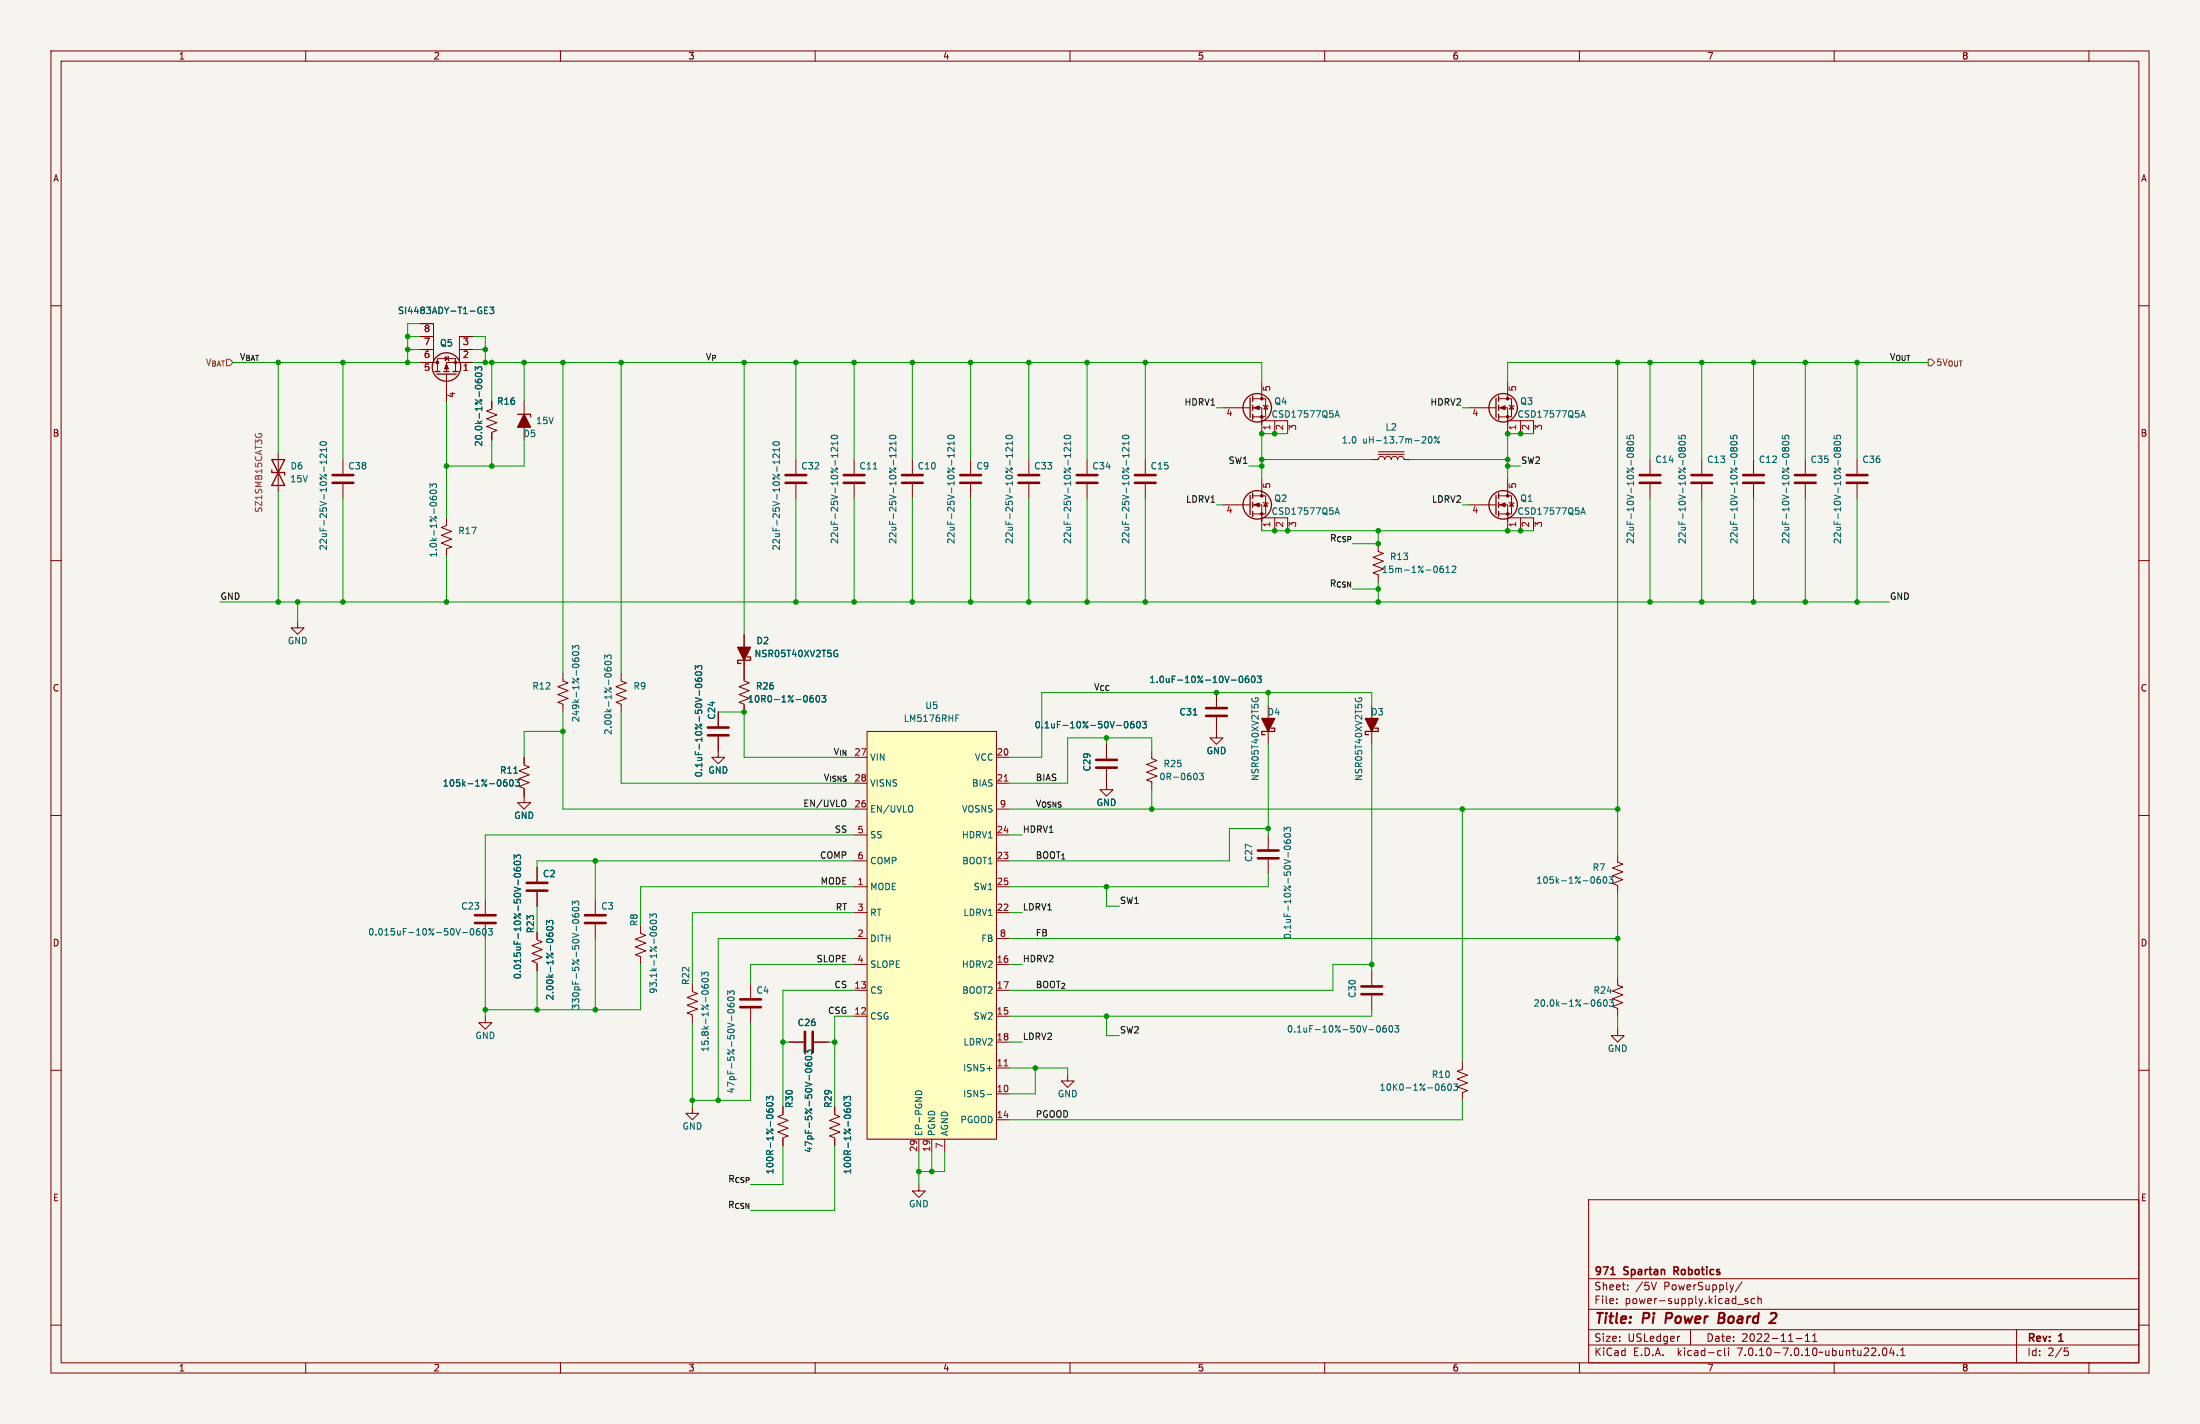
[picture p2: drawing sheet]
<svg xmlns="http://www.w3.org/2000/svg" width="432mm" height="279mm" viewBox="0 0 432 279" stroke-linecap="round" stroke-linejoin="round" font-family="sans-serif">
<path d="M0 0h431.8v279.4h-431.8z" fill="#f5f4ef" stroke="#f5f4ef" stroke-width=".2"/>
<g fill="none" stroke="#840000" stroke-width=".2">
<path d="M10 10h411.8v259.4h-411.8zM12 12h407.8v255.4h-407.8zM60 10v2M110 10v2M160 10v2M210 10v2M260 10v2M310 10v2M360 10v2M410 10v2M10 60h2M419.8 60h2"/>
<path d="M82.5 71.1h3.4M82.5 63.5h2.6v7.6M82.5 68.6h2.6M82.5 66h2.6M85.9 72.9v-2.5h3.5v2.5M87.4 70l.6 .4-.6 .3zM87.6 73.4v5.3M87.9 69.9l.2 1M90.2 71.1h-2.6v1.8M90.2 71.1h2.5M90.2 68.6h2.5M92.7 66h-2.5v5.1"/>
<path d="M96.5 78.7v1.6l-1 .3 2 .8-2 .8 2 .7-2 .8 2 .8-1 .3v1.6M102.9 78.7v7.7M245.9 78.2h2.5v3.6h-2.5M247.6 74.9v3.3M247.9 79.5l1 .3M248.4 79.6l.4 .7h-.8zM294.1 78.2h2.6v3.6h-2.6M295.9 74.9v3.3M296.2 79.5l1 .3M296.7 79.6l.4 .7h-.8zM54.6 88.9v7.6M67.3 90.2v2.8"/>
<path d="M67.3 95v2.8M156.2 90.2v2.8M156.2 95v2.8M167.6 90.2v2.8M167.6 95v2.8M179.1 90.2v2.8M179.1 95v2.8M190.5 90.2v2.8M190.5 95v2.8M201.9 90.2v2.8M201.9 95v2.8M213.4 90.2v2.8"/>
<path d="M213.4 95v2.8M224.8 90.2v2.8M224.8 95v2.8M240 99.1h5.4M240 80h5.4M245.9 99.1h1.7v5M245.9 97.3h2.5v3.5h-2.5M245.9 80h1.7v5.1M247.6 94v3.3M247.6 83.3v-.7h5.1v2.5M247.9 98.6l1 .2M248.4 98.7l.4 .6h-.8z"/>
<path d="M250.2 82.6v2.5M269.2 90.2h1.3a.64 .64 0 0 1 .6-.7 .64 .64 0 0 1 .7 .7 .64 .64 0 0 1 .6-.7 .64 .64 0 0 1 .6 .7 .64 .64 0 0 1 .7-.7 .64 .64 0 0 1 .6 .7 .64 .64 0 0 1 .7-.7 .64 .64 0 0 1 .6 .7h1.3M270.5 89.2h5.1M270.5 88.6h5.1M288.3 99.1h5.3M288.3 80h5.3M294.1 99.1h1.8v5M294.1 97.3h2.6v3.5h-2.6M294.1 80h1.8v5.1M295.9 94v3.3M295.9 83.3v-.7h5.1v2.5M296.2 98.6l1 .2"/>
<path d="M296.7 98.7l.4 .6h-.8zM298.4 82.6v2.5M323.8 90.2v2.8M323.8 95v2.8M334 90.2v2.8M334 95v2.8M344.2 90.2v2.8M344.2 95v2.8M354.3 90.2v2.8M354.3 95v2.8M364.5 90.2v2.8M364.5 95v2.8"/>
<path d="M10 110h2M87.6 101.6v1.5l-1 .4 2 .8-2 .7 2 .8-2 .8 2 .7-1 .4v1.5M247.6 102.4v-.8h5.1v2.5M250.2 101.6v2.5M270.5 106.7v1.5l1 .4-2 .7 2 .8-2 .8 2 .7-2 .8 1 .4v1.5M295.9 102.4v-.8h5.1v2.5M298.4 101.6v2.5M419.8 110h2M58.4 121.9v1.3h1.3l-1.3 1.3-1.3-1.3h1.3M110.5 132.1v1.5l1 .4-2 .7 2 .8-2 .8 2 .7-2 .8 1 .4v1.5M121.9 132.1v1.5l1 .4-2 .7 2 .8-2 .8 2 .7-2 .8 1 .4v1.5M141 139.7v2.8"/>
<path d="M146 124.5v9.1l1.1 .4-2.1 .7 2.1 .8-2.1 .8 2.1 .7-2.1 .8 1 .4v1.5M238.8 135.9v2.8M248.9 138.4v7.7M269.2 138.4v7.7M10 160h2M102.9 148.6v1.5l1 .4-2 .8 2 .7-2 .8 2 .7-2 .8 1 .4v2.8h1.2l-1.2 1.3-1.3-1.3h1.3M141 144.5v4.1h1.2l-1.2 1.3-1.3-1.3h1.3M167.6 148.6h2.6M167.6 153.7h2.6M167.6 158.8h2.6M170.2 143.5h25.4v80h-25.4zM195.6 148.6h2.5"/>
<path d="M195.6 153.7h2.5M195.6 158.8h2.5M217.2 150.9v4h1.2l-1.2 1.3-1.3-1.3h1.3M217.2 146.1v2.7M226.1 147.3v1.5l1 .4-2.1 .8 2.1 .7-2.1 .8 2.1 .8-2.1 .7 1.1 .4v1.5M238.8 140.7v4.1h1.2l-1.2 1.3-1.3-1.3h1.3M419.8 160h2M95.2 176.5v2.8M105.4 170.2v2.8M105.4 175v2.8M116.8 176.5v2.8M167.6 179.1h2.6"/>
<path d="M167.6 168.9h2.6M167.6 163.8h2.6M167.6 174h2.6M195.6 179.1h2.5M195.6 168.9h2.5M195.6 163.8h2.5M195.6 174h2.5M248.9 163.8v2.8M248.9 168.7v2.8M317.5 167.6v1.6l1 .3-2 .8 2 .8-2 .7 2 .8-2 .8 1 .3v1.6M95.2 199.4v1.3h1.3l-1.3 1.2-1.2-1.2h1.2M95.2 181.4v2.8"/>
<path d="M105.4 182.9v1.5l1 .4-2 .7 2 .8-2 .8 2 .7-2 .8 1 .4v1.5M116.8 181.4v2.8M125.7 181.6v1.5l1 .4-2 .8 2 .7-2 .8 2 .8-2 .7 1 .4v1.5M135.9 193v1.6l1 .3-2 .8 2 .8-2 .7 2 .8-2 .8 1 .3v1.6M147.3 193v2.8M147.3 197.9v2.8M167.6 199.4h2.6M167.6 194.3h2.6M167.6 189.2h2.6M167.6 184.2h2.6M195.6 199.4h2.5M195.6 194.3h2.5"/>
<path d="M195.6 189.2h2.5M195.6 184.2h2.5M269.2 190.5v2.8M269.2 195.3v2.8M317.5 191.8v1.5l1 .4-2 .7 2 .8-2 .8 2 .7-2 .8 1 .4v1.5M10 210h2M135.9 217.2v1.2h1.3l-1.3 1.3-1.3-1.3h1.3M153.7 217.2v1.5l-1 .4 2 .7-2 .8 2 .8-2 .7 2 .8-1 .4v1.5M154.9 204.5h2.8M159.8 204.5h2.8M163.8 217.2v1.5l1 .4-2 .7 2 .8-2 .8 2 .7-2 .8 1 .4v1.5M195.6 204.5h2.5"/>
<path d="M195.6 214.6h2.5M195.6 209.6h2.5M195.6 219.7h2.5M209.5 210.8v1.3h1.3l-1.3 1.3-1.2-1.3h1.2M287 208.3v1.5l-1 .4 2 .7-2 .8 2 .8-2 .7 2 .8-1 .4v1.5M317.5 201.9v1.3h1.3l-1.3 1.3-1.3-1.3h1.3M419.8 210h2M180.3 232.4v1.3h1.3l-1.3 1.3-1.2-1.3h1.2M180.3 223.5v2.6M182.9 223.5v2.6M185.4 223.5v2.6M311.8 235.4h108v32h-108z"/>
<path d="M10 260h2M311.8 256.9h108M311.8 250.9h108M317.3 255.6v.2M317.3 254.9v.1M319.5 252.9v.2M319.5 252.2v.1M325.1 251.6l-.5 1.5M341 255.9h1.2M341.9 251.5l-1.3 1.9M343 254.9l-.3-.1-.2 .2v.2l.5 .2v.3h-.5M344.4 254.9l-.4-.1-.3 .3 .1 .6h.6"/>
<path d="M345 254.9l.3-.1 .3 .1 .1 .9M345 254.3v1.5M419.8 260h2M60 267.4v2M110 267.4v2M160 267.4v2M210 267.4v2M260 267.4v2M310 267.4v2M311.8 263.9h108M311.8 260.9h108M329.5 262.2h.2"/>
<path d="M331.8 260.9v3M337.4 265l.4 .1M337.8 265.9l-.4 .1M338.5 264.5v1.3l.2 .2M339.3 264.5v.1M339.3 265v1M352.5 262.6h1.2M354.3 263.2h.9M354.3 262.1l.5-.4v1.5M355.8 263.2h.8M355.8 262.1l.4-.4v1.5M360 267.4v2"/>
<path d="M368.8 265.8v.2M369.6 264.6l.2-.1a.8 .8 0 0 1 .5 .7 .8 .8 0 0 1-.5 .8l-.2-.2-.1-.4zM371.3 264.4l-.4 1.1h.9M371.6 265v1M372.4 265.8v.2M373 266h.9M373 264.9l.5-.4v1.5M395.8 260.9v6.5M405.2 264.5h.7M405.3 265.1h.4l.3 .2-.2 .6-.5 .1M410 267.4v2"/>
</g>
<path d="M327.1 257.6l-.2 2M337.4 258.6h.6M338 258.6l.3 .1M338.2 257.6h-.7l-.3 2 1-.1M338.2 258.5l-.2 .1M347.9 257.6l.6 .1 .2 .5-.2 .3-1.3 1.1h1.3" fill="none" stroke="#840000" stroke-width=".4"/>
<path d="M316.1 250.1h.9M328.6 249.4h.5M329.1 248.6h-.5v1.5" fill="none" stroke="#840000" stroke-width=".3"/>
<g fill="none" stroke="#840000" stroke-width=".51">
<path d="M65.3 94.7h4M65.3 93.2h4M154.2 94.7h4M154.2 93.2h4M165.6 94.7h4.1M165.6 93.2h4.1M177 94.7h4.1M177 93.2h4.1M188.5 94.7h4M188.5 93.2h4M199.9 94.7h4.1M199.9 93.2h4.1"/>
<path d="M211.3 94.7h4.1M211.3 93.2h4.1M222.8 94.7h4M222.8 93.2h4M321.8 94.7h4.1M321.8 93.2h4.1M332 94.7h4M332 93.2h4M342.1 94.7h4.1M342.1 93.2h4.1M352.3 94.7h4.1M352.3 93.2h4.1"/>
<path d="M362.5 94.7h4M362.5 93.2h4M236.7 138.9h4.1M138.9 144.3h4.1M138.9 142.7h4.1M215.1 150.6h4.1M215.1 149.1h4.1M236.7 140.5h4.1M93.2 179.6h4.1M103.4 174.8h4M103.4 173.2h4M114.8 179.6h4.1"/>
<path d="M246.9 168.4h4.1M246.9 166.9h4.1M93.2 181.1h4.1M114.8 181.1h4.1M145.3 197.6h4.1M145.3 196.1h4.1M267.2 195.1h4.1M267.2 193.5h4.1M158 202.4v4.1M159.5 202.4v4.1"/>
</g>
<g fill="none" stroke="#006464" stroke-width=".2">
<path d="M93.3 74.5l.1 .4 .2 .1 .7 .1 .3-.2-.2-.5h-.4l-.2 .1v.4l.2 .2M93.3 72.7v-.7l.5 .4 .1-.4h.5l.2 .2-.2 .5M93.4 73.3a.68 .68 0 0 1 1.2 .3 .72 .72 0 0 1-1.3-.1zM95.1 60.9h.4M95.7 60.3h-.6v1.2h.6M96.1 60.3h.8l-.4 .5 .4 .1v.5l-.2 .1-.6-.1M62.9 86.8a.75 .75 0 0 1 1.2 .3 .72 .72 0 0 1-1.3-.1zM64.1 87.9v.7M64.1 89.1v.8l-.9-.8-.4 .2 .1 .5M64.1 90.3v.7M64.1 90.6h-1.3l.4 .4M64.1 88.2h-1.3l.4 .4"/>
<path d="M84.4 95.7v-.8l.5 .5 .1-.4h.5l.2 .2-.2 .5M84.4 97.5l.1 .3 .2 .2M84.5 96.3a.75 .75 0 0 1 1.2 .3 .72 .72 0 0 1-1.3-.2zM84.9 98v-.4l.2-.2 .5 .1v.5M151.8 86.8a.75 .75 0 0 1 1.2 .3 .72 .72 0 0 1-1.3-.1zM153 90.6h-1.3l.4 .4M153 89.1v.8l-.9-.8-.4 .2 .1 .5M153 88.2h-1.3l.4 .4M153 87.9v.7M153 90.3v.7M163.2 85.6a.75 .75 0 0 1 1.2 .2 .72 .72 0 0 1-1.3-.1zM164.4 87.8v.8l-.9-.8-.4 .2 .2 .5"/>
<path d="M164.4 86.6v.7M164.4 89v.7M164.4 89.4h-1.3l.4 .3M164.4 87h-1.3l.4 .3M171.4 92h.7M174.6 85.6a.75 .75 0 0 1 1.2 .2 .72 .72 0 0 1-1.2-.1zM175.8 87.8v.8l-.9-.8-.3 .2 .1 .5M175.8 89.4h-1.2l.3 .3M175.8 87h-1.2l.3 .3M175.8 86.6v.7M175.8 89v.7M186.1 85.6a.75 .75 0 0 1 1.2 .2 .72 .72 0 0 1-1.3-.1z"/>
<path d="M187.3 87.8v.8l-.9-.8-.4 .2 .1 .5M187.3 89.4h-1.3l.4 .3M187.3 87h-1.3l.4 .3M187.3 86.6v.7M187.3 89v.7M197.5 85.6a.75 .75 0 0 1 1.2 .2 .72 .72 0 0 1-1.3-.1zM198.7 87.8v.8l-.9-.8-.4 .2 .2 .5M198.7 86.6v.7M198.7 89v.7M198.7 89.4h-1.3l.4 .3M198.7 87h-1.3l.4 .3M208.9 85.6a.75 .75 0 0 1 1.2 .2 .72 .72 0 0 1-1.2-.1z"/>
<path d="M210.1 87.8v.8l-.9-.8-.3 .2 .1 .5M210.1 89.4h-1.2l.3 .3M210.1 87h-1.2l.3 .3M210.1 86.6v.7M210.1 89v.7M220.4 85.6a.75 .75 0 0 1 1.2 .2 .72 .72 0 0 1-1.3-.1zM221.6 87.8v.8l-.9-.8-.4 .2 .1 .5M221.6 89.4h-1.3l.4 .3M221.6 87h-1.3l.4 .3M221.6 86.6v.7M221.6 89v.7M262 81.9l.5-1.3 .4 1.3"/>
<path d="M262.2 81.5h.6M280.5 85.7h.1a.68 .68 0 0 1 .5 .6 .68 .68 0 0 1-.5 .6 .85 .85 0 0 1-.1-1.2zM282.5 85.7l-1 1.2M310.3 81.9l.4-1.3 .4 1.3M310.4 81.5h.6M319.3 85.4v.7h.7l-.2-.2 .1-.4 .2-.1h.4l.1 .2-.1 .5M319.4 89.2a.75 .75 0 0 1 1.2 .2 .72 .72 0 0 1-1.3-.1zM319.4 86.8a.75 .75 0 0 1 1.2 .2 .72 .72 0 0 1-1.3-.1zM319.9 88l-.2-.2-.4 .2v.3l.3 .2 .3-.2M319.9 88l.2-.2 .4 .1 .1 .1v.3l-.2 .2h-.4l-.1-.2M319.9 88v.3M329.5 85.4v.7h.6l-.1-.2 .1-.4 .1-.1h.5l.1 .2-.1 .5"/>
<path d="M329.6 89.2a.75 .75 0 0 1 1.2 .2 .72 .72 0 0 1-1.3-.1zM329.6 86.8a.75 .75 0 0 1 1.2 .2 .72 .72 0 0 1-1.3-.1zM330.1 88l-.3-.2-.3 .2v.3l.3 .2 .3-.2M330.1 88l.2-.2 .4 .1 .1 .1v.3l-.3 .2h-.3l-.1-.2M330.1 88v.3M339.7 85.4v.7h.6l-.1-.2v-.4l.2-.1h.4l.1 .2-.1 .5M339.7 86.8a.75 .75 0 0 1 1.2 .2 .72 .72 0 0 1-1.2-.1zM339.7 89.2a.75 .75 0 0 1 1.2 .2 .72 .72 0 0 1-1.2-.1zM340.2 88l-.2-.2-.3 .2v.3l.2 .2 .3-.2M340.2 88l.3-.2 .3 .1 .1 .1v.3l-.2 .2h-.4l-.1-.2M340.2 88v.3M349.8 85.4v.7h.6l-.1-.2 .1-.4 .2-.1h.4l.1 .2-.1 .5"/>
<path d="M349.9 89.2a.75 .75 0 0 1 1.2 .2 .72 .72 0 0 1-1.3-.1zM349.9 86.8a.75 .75 0 0 1 1.2 .2 .72 .72 0 0 1-1.3-.1zM350.4 88l-.3-.2-.3 .2v.3l.3 .2 .3-.2M350.4 88l.2-.2 .4 .1 .1 .1v.3l-.2 .2h-.4l-.1-.2M350.4 88v.3M360 85.4v.7h.6l-.1-.2v-.4l.2-.1h.4l.2 .2-.2 .5M360.1 89.2a.75 .75 0 0 1 1.2 .2 .72 .72 0 0 1-1.3-.1zM360.1 86.8a.75 .75 0 0 1 1.2 .2 .72 .72 0 0 1-1.3-.1zM360.5 88l-.2-.2-.3 .2v.3l.2 .2 .3-.2M360.5 88l.3-.2 .3 .1 .2 .1v.3l-.3 .2h-.3l-.2-.2M360.5 88v.3M262 100.9l.5-1.3 .4 1.3"/>
<path d="M262.2 100.5h.6M282.7 111.6h.4l.2 .2-.1 .5h-.5M283.2 111.1h-.4l-.1 .3M283.8 111.4l.4-.3v1.2M283.8 112.3h.7M285 111.2l.5-.1 .2 .3-.7 .9h.7M310.3 100.9l.4-1.3 .4 1.3M310.4 100.5h.6M112.3 127.4v-.7l.5 .4 .1-.4h.6l.1 .2-.1 .5M112.3 129.2l.1 .4 .5 .2M112.5 128a.69 .69 0 0 1 1.1 .3 .72 .72 0 0 1-1.3-.1zM113.1 129.8l-.3-.2 .1-.4 .2-.1h.3l.2 .2-.1 .4-.1 .1"/>
<path d="M118.7 131.1l.1 .3 .2 .2 .7 .1 .3-.3-.2-.4-.4-.1-.2 .2v.3l.2 .3M118.7 129.3v-.8l.5 .4 .1-.3h.5l.2 .2-.2 .5M118.8 129.8a.68 .68 0 0 1 1.2 .4 .72 .72 0 0 1-1.3-.2zM136.5 131.4v-.8l.5 .4 .1-.4h.5l.1 .2-.1 .6M136.5 133.1v.4l.3 .2h.7l.2-.2-.1-.4-.4-.1-.2 .1v.4l.2 .2M136.5 134.4a.75 .75 0 0 1 1.2 .2 .72 .72 0 0 1-1.2-.1zM136.6 131.9a.68 .68 0 0 1 1.1 .3 .72 .72 0 0 1-1.2-.1zM159.1 137h.3l.3 .2-.2 .5h-.4M159.5 136.5l-.4 .1M160.3 136.5h.1a.68 .68 0 0 1 .5 .6 .68 .68 0 0 1-.5 .6 .84 .84 0 0 1-.1-1.2zM161.3 136.5h.8l-.4 .5 .3 .1v.5l-.2 .1-.5-.1M163.9 127.6h.5"/>
<path d="M164.2 128.3h.2v.4l-.5 .1M243.3 132.8l.2-.1a.68 .68 0 0 1 .4 .6 .68 .68 0 0 1-.4 .6l-.3-.5zM245 132.7h-.4l-.1 .3-.1 .7 .2 .2 .5-.1v-.4l-.1-.2-.4-.1-.2 .3M245.7 132.8l.2-.1a.68 .68 0 0 1 .5 .6 .68 .68 0 0 1-.5 .6l-.3-.5zM245.8 137v.5M246.4 137.2v-.3h.4l.1 .6M246.8 132.7h.7l-.4 .4 .4 .2v.5l-.2 .1-.5-.1M266.1 137v.5M266.7 137.2v-.3h.5v.6M98.8 153.7l.2-.2h.4l.1 .2v.3l-.2 .2h-.4l-.1-.2M99.4 153h-.4l-.2 .5M100.2 153h.1a.68 .68 0 0 1 .5 .6 .68 .68 0 0 1-.5 .6 .84 .84 0 0 1-.1-1.2z"/>
<path d="M100.9 151.7h.7M101.2 153h.7l-.4 .5 .4 .1v.5l-.2 .1-.5-.1M179 158.1a.9 .9 0 0 1 0 1.2M187.6 140.9h.4M187.6 140.3h.6M220.8 141.7l.2-.2a.68 .68 0 0 1 .4 .7 .68 .68 0 0 1-.4 .6l-.3-.5zM222.5 141.5l-.4 .1-.2 .3v.7l.2 .2 .4-.1 .1-.4-.1-.2-.4-.1-.2 .3M223.2 141.7l.2-.2a.68 .68 0 0 1 .4 .7 .68 .68 0 0 1-.4 .6l-.3-.5zM224.2 141.5h.8l-.4 .5 .4 .2v.5l-.2 .1-.6-.1M234.2 140.3h.7M234.7 151.7a.79 .79 0 0 1 0 1.3M235.4 151.7h.8l-.4 .5 .3 .1v.6l-.1 .1-.6-.1"/>
<path d="M100.9 170.3l.1 .4 .2 .1 .7 .1 .3-.2-.1-.5h-.5l-.1 .1-.1 .4 .2 .2M100.9 168.5v-.7l.5 .4 .1-.4h.6l.1 .2-.1 .5M101 171.6a.75 .75 0 0 1 1.2 .2 .72 .72 0 0 1-1.3-.1zM101 169.1a.68 .68 0 0 1 1.2 .3 .72 .72 0 0 1-1.3-.1zM101.7 172.7v.9M112.3 177.6v-.8l.5 .4 .1-.3h.6l.1 .1-.1 .6M112.3 179.3l.1 .4 .2 .2 .8 .1 .2-.3-.1-.4-.4-.1-.2 .1-.1 .4 .3 .3M112.4 178.2a.75 .75 0 0 1 1.2 .2 .72 .72 0 0 1-1.3-.1zM252 164.9l.1 .3 .2 .2 .8 .1 .2-.3-.1-.4h-.4l-.2 .1-.1 .3 .3 .3M252 163.1v-.8l.5 .5 .1-.4h.6l.1 .2-.1 .5M252.2 163.7a.68 .68 0 0 1 1.1 .3 .72 .72 0 0 1-1.3-.2zM252.2 166.1a.68 .68 0 0 1 1.1 .3 .72 .72 0 0 1-1.3-.1z"/>
<path d="M313.4 172.8l.3-.3h.2l.3 .3v.3l-.3 .2-.3-.1-.2-.1M314 172l-.3 .1-.3 .5M314.8 172.2l.1-.2a.68 .68 0 0 1 .5 .7 .68 .68 0 0 1-.5 .6l-.3-.5zM315.8 172h.8l-.4 .5 .3 .1v.6l-.2 .1-.5-.1M90.8 183h.9M92.4 182.3l.2-.1a.68 .68 0 0 1 .4 .6 .68 .68 0 0 1-.4 .7l-.3-.5zM94.1 182.2l-.4 .1-.1 .2-.1 .7 .2 .3 .5-.2v-.4l-.1-.2h-.4l-.2 .2M94.8 182.3l.2-.1a.68 .68 0 0 1 .4 .6 .68 .68 0 0 1-.4 .7l-.3-.5zM95.9 182.2h.7l-.4 .5 .4 .1v.5l-.2 .2-.5-.2M107.3 183.1v.4l.3 .2h.7l.2-.2-.1-.4-.4-.1-.2 .1-.1 .4 .3 .2M107.3 181.4v-.8l.4 .4 .2-.4h.5l.1 .2-.1 .6M107.4 181.9a.68 .68 0 0 1 1.1 .3 .72 .72 0 0 1-1.2-.1z"/>
<path d="M112.4 180.6a.75 .75 0 0 1 1.2 .3 .72 .72 0 0 1-1.3-.2zM127.6 180.1v-.8l.5 .4 .1-.3h.5l.1 .2-.1 .5M127.6 181.9v.3l.3 .2 .7 .1 .2-.3-.1-.4-.4-.1-.2 .2v.3l.2 .3M127.7 180.6a.68 .68 0 0 1 1.1 .4 .72 .72 0 0 1-1.2-.2zM137.7 191.5v-.8l.5 .5 .1-.4h.6l.1 .2-.1 .5M137.7 193.3l.1 .4 .2 .1 .8 .1 .2-.2-.1-.5h-.4l-.2 .1-.1 .4 .3 .2M137.9 192.1a.68 .68 0 0 1 1.1 .3 .72 .72 0 0 1-1.3-.1zM142.8 195.2v-.8l.5 .4 .1-.3h.6l.1 .2-.1 .5M142.8 197l.1 .3 .2 .2 .7 .1 .3-.3-.1-.4-.5-.1-.1 .2-.1 .3 .2 .3M142.9 195.8a.75 .75 0 0 1 1.2 .2 .72 .72 0 0 1-1.3-.1zM143.1 198.7l-.3-.2a.68 .68 0 0 1 .7-.5 .68 .68 0 0 1 .6 .5l-.3 .2M314.1 196.2h-.3l-.2 .3-.1 .7 .3 .2 .4-.1v-.4l-.1-.2-.3-.1-.3 .3"/>
<path d="M314.8 196.3l.2-.1a.68 .68 0 0 1 .5 .6 .68 .68 0 0 1-.5 .6l-.3-.5zM315.9 196.2h.8l-.5 .4 .4 .2v.5l-.2 .1-.5-.1M150.4 215.9v-.8l.5 .4 .1-.3h.6l.1 .1-.1 .6M150.4 217.6l.2 .5M150.5 216.5a.75 .75 0 0 1 1.2 .2 .72 .72 0 0 1-1.3-.1zM151 218.1l-.1-.3 .3-.3 .4 .1v.5M158.1 206.8v-.7l.4 .4 .2-.4h.5l.1 .2-.1 .5M158.1 208.6v.4l.3 .1 .7 .1 .2-.2-.1-.5h-.4l-.2 .1-.1 .4 .3 .2M158.1 207.4a.75 .75 0 0 1 1.2 .3 .72 .72 0 0 1-1.2-.1zM158.3 210.4l-.2-.3a.68 .68 0 0 1 .6-.4 .68 .68 0 0 1 .6 .4l-.2 .3M165.7 215.9v-.8l.5 .4 .1-.3h.5l.1 .1-.1 .6M165.7 217.6l.1 .5"/>
<path d="M165.7 216.5a.75 .75 0 0 1 1.2 .2 .72 .72 0 0 1-1.2-.1zM166.2 218.1v-.3l.2-.3 .5 .1v.5M179.6 214.4a.68 .68 0 0 1 .7-.4 .68 .68 0 0 1 .6 .4M193.7 209.6h1M193.7 214.7h1M270.3 201.4l.2-.2a.68 .68 0 0 1 .4 .7 .68 .68 0 0 1-.4 .6l-.3-.5zM272 201.2l-.4 .1-.1 .2-.1 .8 .2 .2 .5-.1v-.4l-.1-.2-.4-.1-.2 .3M272.7 201.4l.2-.2a.68 .68 0 0 1 .5 .7 .68 .68 0 0 1-.5 .6l-.3-.5zM273.8 201.2h.7l-.4 .5 .4 .1v.6l-.2 .1-.5-.1M283 213.3l.4-.1 .3 .2-.2 .5h-.3l-.2-.1M283.5 212.7h-.3l-.2 .3M284.3 212.8l.1-.1a.68 .68 0 0 1 .5 .6 .68 .68 0 0 1-.5 .6l-.3-.4z"/>
<path d="M285.3 212.7h.8l-.4 .5 .3 .1v.5l-.2 .1-.5-.1"/>
<circle cx="281.7" cy="85.8" r=".18"/>
<circle cx="282.3" cy="86.8" r=".18"/>
</g>
<g fill="#840000" stroke="#840000" stroke-width=".25">
<path d="M144.8 127h2.5l-1.3 2.5z"/>
<path d="M102.9 81.3l1.2 2.5h-2.5z"/>
<path d="M268 141h2.5l-1.3 2.5z"/>
<path d="M247.6 141h2.6l-1.3 2.5z"/>
</g>
<g fill="none" stroke="#840000" stroke-width=".25">
<path d="M85.3 72.9h1.1M85.7 73.4h3.8M87.1 72.9h1M88.9 72.9h1M245.4 78.1v3.8M245.9 77.7v1M245.9 79.5v1M293.6 78.1v3.8M294.1 77.7v1M294.1 79.5v1M53.3 92.2v.5h2.6v.5M53.3 90.2h2.6l-2.6 5.1h2.6z"/>
<path d="M101.6 81.3h2.5v.5M245.4 97.2v3.8M245.9 81.3v1M245.9 96.8v1M245.9 98.6v1M293.6 97.2v3.8M294.1 81.3v1M294.1 96.8v1M294.1 98.6v1M245.9 100.3v1M294.1 100.3v1M146.7 128.9h.6v.6h-2.5v.7h.6"/>
<path d="M249.6 142.9h.6v.6h-2.6v.6h.7M269.9 142.9h.6v.6h-2.5v.6h.6"/>
<circle cx="87.6" cy="72" r="2.79"/>
<circle cx="246.8" cy="80" r="2.79"/>
<circle cx="246.8" cy="99.1" r="2.79"/>
<circle cx="295" cy="99.1" r="2.79"/>
<circle cx="295" cy="80" r="2.79"/>
</g>
<g fill="#840000" stroke="#840000" stroke-width=".2">
<path d="M294.4 99.1l1-.4v.7z"/>
<path d="M87.6 71.4l.4 1h-.8z"/>
<path d="M246.1 99.1l1-.4v.7z"/>
<path d="M246.1 80l1-.4v.8z"/>
<path d="M294.4 80l1-.4v.8z"/>
<circle cx="295.9" cy="100.8" r=".25"/>
<circle cx="295.9" cy="97.3" r=".25"/>
<circle cx="89.4" cy="71.1" r=".25"/>
<circle cx="85.9" cy="71.1" r=".25"/>
<circle cx="247.6" cy="100.8" r=".25"/>
<circle cx="247.6" cy="97.3" r=".25"/>
<circle cx="247.6" cy="81.8" r=".25"/>
<circle cx="247.6" cy="78.2" r=".25"/>
<circle cx="295.9" cy="81.8" r=".25"/>
<circle cx="295.9" cy="78.2" r=".25"/>
</g>
<path d="M50.2 85.1l-.1 .3M50.8 85.3v-.2h.5l.1 .2" fill="none" stroke="#840084" stroke-width=".2"/>
<path d="M170.2 143.5h25.4v80h-25.4z" fill="#ffffc2" stroke="#ffffc2" stroke-width=".2"/>
<path d="M197.1 153.3h.7M197.1 209.1h.7" fill="none" stroke="#a90000" stroke-width=".2"/>
<path d="M378.5 70.5h.6l.6 .6-.6 .7h-.6z" fill="none" stroke="#725600" stroke-width=".2"/>
<path d="M165.8 157l.2 .1a.98 .98 0 0 1-.2 1.1" fill="none" stroke="#0f0f0f" stroke-width=".2"/>
<g fill="none" stroke="#009600" stroke-width=".2">
<path d="M45.7 71.1h36.8M54.6 71.1v17.8M67.3 71.1v19.1M80 68.6h2.5M80 66h2.5M82.5 63.5h-2.5v7.6M87.6 78.7v22.9M92.7 68.6h2.5M92.7 71.1h154.9v3.8M92.7 66h2.5v5.1M96.5 71.1v7.6M102.9 71.1v7.6"/>
<path d="M110.5 71.1v61M121.9 71.1v61M146 71.1v53.4M156.2 71.1v19.1M167.6 71.1v19.1M179.1 71.1v19.1M190.5 71.1v19.1M201.9 71.1v19.1M213.4 71.1v19.1M224.8 71.1v19.1M317.5 71.1v96.5M323.8 71.1v19.1"/>
<path d="M334 71.1v19.1M344.2 71.1v19.1M354.3 71.1v19.1M364.5 71.1v19.1M378.5 71.1h-82.6v3.8M54.6 96.5v21.6M67.3 97.8v20.3M96.5 86.4v5M102.9 86.4v5h-15.3M156.2 97.8v20.3M167.6 97.8v20.3M179.1 97.8v20.3"/>
<path d="M190.5 97.8v20.3M201.9 97.8v20.3M213.4 97.8v20.3M224.8 97.8v20.3M238.8 80h1.2M238.8 99.1h1.2M245.1 91.4h2.5M247.6 90.2h21.6M252.7 85.1h-5.1v8.9M276.9 90.2h19M287 80h1.3M287 99.1h1.3"/>
<path d="M295.9 91.4h2.5M301 85.1h-5.1v8.9M323.8 97.8v20.3M334 97.8v20.3M344.2 97.8v20.3M354.3 97.8v20.3M364.5 97.8v20.3M43.2 118.1h327.6M58.4 118.1v3.8M87.6 109.2v8.9M247.6 104.1h53.4M265.4 115.6h5.1"/>
<path d="M270.5 104.1v2.6h-5.1M270.5 114.3v3.8M110.5 139.7v19.1h57.1M121.9 139.7v14h45.7M141 139.7h5v8.9h21.6M248.9 135.9v2.5M269.2 138.4v-2.5h-64.7v12.7h-6.4M110.5 143.5h-7.6v5.1M198.1 158.8h119.4M217.2 144.8v1.3M226.1 147.3v-2.5h-16.6v8.9h-11.4M226.1 154.9v3.9"/>
<path d="M248.9 146.1v17.7M269.2 146.1v44.4M287 158.8v49.5M105.4 177.8v5.1M116.8 168.9v7.6M167.6 168.9h-62.2v1.3M167.6 174h-41.9v7.6M167.6 163.8h-72.4v12.7M167.6 179.1h-31.7v13.9M198.1 179.1h2.6M198.1 163.8h2.6M217.2 174v3.8h2.5"/>
<path d="M248.9 171.5v2.5h-50.8M248.9 162.6h-7.6v6.3h-43.2M317.5 175.3v16.5M95.2 184.2v15.2M105.4 190.5v7.6M116.8 184.2v13.9M125.7 189.2v8.9h-30.5M167.6 194.3h-13.9v22.9M167.6 189.2h-20.3v3.8M167.6 199.4h-3.8v17.8M167.6 184.2h-26.6v31.7M198.1 189.2h2.6"/>
<path d="M198.1 184.2h119.4M217.2 199.4v3.8h2.5M269.2 189.2h-7.6v5.1h-63.5M269.2 198.1v1.3h-71.1M317.5 199.4v2.5M135.9 200.7v16.5M147.3 200.7v15.2h-11.4M153.7 204.5h1.2M162.6 204.5h1.2M198.1 204.5h2.6M198.1 209.6h11.4v1.2M203.2 209.6v5h-5.1"/>
<path d="M287 215.9v3.8h-88.9M153.7 224.8v7.6h-6.4M163.8 224.8v12.7h-16.5M180.3 226.1v6.3M182.9 226.1v3.8M185.4 226.1v3.8h-5.1"/>
</g>
<g fill="#009600" stroke="#009600" stroke-width=".2">
<circle cx="270.5" cy="106.7" r=".46"/>
<circle cx="270.5" cy="104.1" r=".46"/>
<circle cx="247.6" cy="91.4" r=".46"/>
<circle cx="247.6" cy="90.2" r=".46"/>
<circle cx="247.6" cy="85.1" r=".46"/>
<circle cx="250.2" cy="85.1" r=".46"/>
<circle cx="270.5" cy="118.1" r=".46"/>
<circle cx="252.7" cy="104.1" r=".46"/>
<circle cx="250.2" cy="104.1" r=".46"/>
<circle cx="295.9" cy="90.2" r=".46"/>
<circle cx="295.9" cy="85.1" r=".46"/>
<circle cx="317.5" cy="71.1" r=".46"/>
<circle cx="323.8" cy="71.1" r=".46"/>
<circle cx="295.9" cy="91.4" r=".46"/>
<circle cx="334" cy="71.1" r=".46"/>
<circle cx="269.2" cy="189.2" r=".46"/>
<circle cx="248.9" cy="162.6" r=".46"/>
<circle cx="203.2" cy="209.6" r=".46"/>
<circle cx="217.2" cy="199.4" r=".46"/>
<circle cx="317.5" cy="158.8" r=".46"/>
<circle cx="323.8" cy="118.1" r=".46"/>
<circle cx="334" cy="118.1" r=".46"/>
<circle cx="295.9" cy="104.1" r=".46"/>
<circle cx="298.4" cy="104.1" r=".46"/>
<circle cx="298.4" cy="85.1" r=".46"/>
<circle cx="317.5" cy="184.2" r=".46"/>
<circle cx="287" cy="158.8" r=".46"/>
<circle cx="270.5" cy="115.6" r=".46"/>
<circle cx="213.4" cy="71.1" r=".46"/>
<circle cx="224.8" cy="71.1" r=".46"/>
<circle cx="224.8" cy="118.1" r=".46"/>
<circle cx="213.4" cy="118.1" r=".46"/>
<circle cx="201.9" cy="71.1" r=".46"/>
<circle cx="201.9" cy="118.1" r=".46"/>
<circle cx="344.2" cy="71.1" r=".46"/>
<circle cx="354.3" cy="71.1" r=".46"/>
<circle cx="354.3" cy="118.1" r=".46"/>
<circle cx="364.5" cy="118.1" r=".46"/>
<circle cx="344.2" cy="118.1" r=".46"/>
<circle cx="364.5" cy="71.1" r=".46"/>
<circle cx="217.2" cy="144.8" r=".46"/>
<circle cx="226.1" cy="158.8" r=".46"/>
<circle cx="217.2" cy="174" r=".46"/>
<circle cx="238.8" cy="135.9" r=".46"/>
<circle cx="248.9" cy="135.9" r=".46"/>
<circle cx="116.8" cy="168.9" r=".46"/>
<circle cx="190.5" cy="118.1" r=".46"/>
<circle cx="167.6" cy="118.1" r=".46"/>
<circle cx="156.2" cy="118.1" r=".46"/>
<circle cx="179.1" cy="118.1" r=".46"/>
<circle cx="146" cy="139.7" r=".46"/>
<circle cx="110.5" cy="143.5" r=".46"/>
<circle cx="95.2" cy="71.1" r=".46"/>
<circle cx="96.5" cy="71.1" r=".46"/>
<circle cx="96.5" cy="91.4" r=".46"/>
<circle cx="80" cy="71.1" r=".46"/>
<circle cx="67.3" cy="71.1" r=".46"/>
<circle cx="80" cy="68.6" r=".46"/>
<circle cx="95.2" cy="68.6" r=".46"/>
<circle cx="102.9" cy="71.1" r=".46"/>
<circle cx="80" cy="66" r=".46"/>
<circle cx="167.6" cy="71.1" r=".46"/>
<circle cx="156.2" cy="71.1" r=".46"/>
<circle cx="146" cy="71.1" r=".46"/>
<circle cx="121.9" cy="71.1" r=".46"/>
<circle cx="110.5" cy="71.1" r=".46"/>
<circle cx="179.1" cy="71.1" r=".46"/>
<circle cx="190.5" cy="71.1" r=".46"/>
<circle cx="182.9" cy="229.9" r=".46"/>
<circle cx="141" cy="215.9" r=".46"/>
<circle cx="135.9" cy="215.9" r=".46"/>
<circle cx="163.8" cy="204.5" r=".46"/>
<circle cx="153.7" cy="204.5" r=".46"/>
<circle cx="180.3" cy="229.9" r=".46"/>
<circle cx="58.4" cy="118.1" r=".46"/>
<circle cx="67.3" cy="118.1" r=".46"/>
<circle cx="87.6" cy="118.1" r=".46"/>
<circle cx="87.6" cy="91.4" r=".46"/>
<circle cx="54.6" cy="71.1" r=".46"/>
<circle cx="54.6" cy="118.1" r=".46"/>
<circle cx="116.8" cy="198.1" r=".46"/>
<circle cx="105.4" cy="198.1" r=".46"/>
<circle cx="95.2" cy="198.1" r=".46"/>
</g>
<g font-size="2.8" fill="#840000">
<text x="312.8" y="260.3">Title:</text>
<text x="322.5" y="260.3">Pi</text>
<text x="327.7" y="260.3">Power</text>
<text x="338.9" y="260.3">Board</text>
</g>
<g font-size="2.1" fill="#840000">
<text x="312.8" y="250.6">971</text>
<text x="318.8" y="250.6">Spartan</text>
<text x="329.2" y="250.6">Robotics</text>
<text x="312.8" y="256.1">File:</text>
<text x="312.8" y="253.4">Sheet:</text>
<text x="318.9" y="256.1">power-supply.kicad_sch</text>
<text x="321" y="253.4">/5V</text>
<text x="326.6" y="253.4">PowerSupply/</text>
<text x="312.8" y="263.5">Size:</text>
<text x="319.5" y="263.5">USLedger</text>
<text x="334.8" y="263.5">Date:</text>
<text x="341.8" y="263.5">2022-11-11</text>
<text x="397.8" y="263.7">Rev:</text>
<text x="404.2" y="263.7">1</text>
<text x="312.8" y="266.3">KiCad</text>
<text x="320.5" y="266.3">E.D.A.</text>
<text x="329.4" y="266.3">kicad-cli</text>
<text x="341.3" y="266.3">7.0.10-7.0.10~ubuntu22.04.1</text>
<text x="397.8" y="266.3">Id:</text>
<text x="401.9" y="266.3">2/5</text>
</g>
<g font-size="1.8" fill="#840000">
<text x="35" y="11.9">1</text>
<text x="85" y="11.9">2</text>
<text x="135" y="11.9">3</text>
<text x="185" y="11.9">4</text>
<text x="235" y="11.9">5</text>
<text x="285" y="11.9">6</text>
<text x="335" y="11.9">7</text>
<text x="385" y="11.9">8</text>
<text x="10.3" y="35.9">A</text>
<text x="420.1" y="35.9">A</text>
<text x="10.3" y="85.9">B</text>
<text x="420.1" y="85.9">B</text>
<text x="10.3" y="135.9">C</text>
<text x="420.1" y="135.9">C</text>
<text x="10.3" y="185.9">D</text>
<text x="420.1" y="185.9">D</text>
<text x="10.3" y="235.9">E</text>
<text x="420.1" y="235.9">E</text>
<text x="35" y="269.3">1</text>
<text x="85" y="269.3">2</text>
<text x="135" y="269.3">3</text>
<text x="185" y="269.3">4</text>
<text x="235" y="269.3">5</text>
<text x="285" y="269.3">6</text>
<text x="335" y="269.3">7</text>
<text x="385" y="269.3">8</text>
</g>
<g font-size="1.8" fill="#006464">
<text x="78" y="61.8">SI4483ADY-T1-GE3</text>
<text x="86.3" y="68.2">Q5</text>
<text x="97.5" y="79.6">R16</text>
<text x="105.1" y="83.4">15V</text>
<text x="249.5" y="82.1">CSD17577Q5A</text>
<text x="250" y="79.6">Q4</text>
<text x="297.7" y="82.1">CSD17577Q5A</text>
<text x="298.3" y="79.6">Q3</text>
<text x="94.8" y="87.7" transform="rotate(-90 94.8 87.7)">20.0k-1%-0603</text>
<text x="102.6" y="86">D5</text>
<text x="263.2" y="87.2">1.0</text>
<text x="267.4" y="87.2">uH-13.7m-20%</text>
<text x="271.8" y="84.7">L2</text>
<text x="56.9" y="94.8">15V</text>
<text x="56.9" y="92.3">D6</text>
<text x="68.3" y="92.3">C38</text>
<text x="157.2" y="92.3">C32</text>
<text x="168.6" y="92.3">C11</text>
<text x="180" y="92.3">C10</text>
<text x="191.6" y="92.3">C9</text>
<text x="202.9" y="92.3">C33</text>
<text x="214.3" y="92.3">C34</text>
<text x="225.7" y="92.3">C15</text>
<text x="324.8" y="91">C14</text>
<text x="335" y="91">C13</text>
<text x="345.1" y="91">C12</text>
<text x="355.3" y="91">C35</text>
<text x="365.4" y="91">C36</text>
<text x="249.5" y="101.2">CSD17577Q5A</text>
<text x="250" y="98.7">Q2</text>
<text x="297.7" y="101.2">CSD17577Q5A</text>
<text x="298.3" y="98.7">Q1</text>
<text x="89.8" y="105">R17</text>
<text x="164.7" y="106.8" transform="rotate(-90 164.7 106.8)">22uF-25V-10%-1210</text>
<text x="176.1" y="106.8" transform="rotate(-90 176.1 106.8)">22uF-25V-10%-1210</text>
<text x="187.6" y="106.8" transform="rotate(-90 187.6 106.8)">22uF-25V-10%-1210</text>
<text x="199" y="106.8" transform="rotate(-90 199 106.8)">22uF-25V-10%-1210</text>
<text x="210.4" y="106.8" transform="rotate(-90 210.4 106.8)">22uF-25V-10%-1210</text>
<text x="221.8" y="106.8" transform="rotate(-90 221.8 106.8)">22uF-25V-10%-1210</text>
<text x="320.9" y="106.8" transform="rotate(-90 320.9 106.8)">22uF-10V-10%-0805</text>
<text x="331.1" y="106.8" transform="rotate(-90 331.1 106.8)">22uF-10V-10%-0805</text>
<text x="341.2" y="106.8" transform="rotate(-90 341.2 106.8)">22uF-10V-10%-0805</text>
<text x="351.4" y="106.8" transform="rotate(-90 351.4 106.8)">22uF-10V-10%-0805</text>
<text x="361.5" y="106.8" transform="rotate(-90 361.5 106.8)">22uF-10V-10%-0805</text>
<text x="64.4" y="108.1" transform="rotate(-90 64.4 108.1)">22uF-25V-10%-1210</text>
<text x="86" y="109.5" transform="rotate(-90 86 109.5)">1.0k-1%-0603</text>
<text x="153.3" y="108.1" transform="rotate(-90 153.3 108.1)">22uF-25V-10%-1210</text>
<text x="271.1" y="112.6">15m-1%-0612</text>
<text x="272.7" y="110.1">R13</text>
<text x="56.4" y="126.6">GND</text>
<text x="148" y="129.1">NSR05T40XV2T5G</text>
<text x="148.4" y="126.6">D2</text>
<text x="104.4" y="135.5">R12</text>
<text x="124.2" y="135.5">R9</text>
<text x="148.3" y="135.5">R26</text>
<text x="225.5" y="134.2">1.0uF-10%-10V-0603</text>
<text x="113.9" y="141.8" transform="rotate(-90 113.9 141.8)">249k-1%-0603</text>
<text x="140.6" y="141.3" transform="rotate(-90 140.6 141.3)">C24</text>
<text x="146.7" y="138">10R0-1%-0603</text>
<text x="177.3" y="141.8">LM5176RHF</text>
<text x="181.5" y="139.3">U5</text>
<text x="203" y="143.1">0.1uF-10%-50V-0603</text>
<text x="231.4" y="140.6">C31</text>
<text x="248.7" y="140.6">D4</text>
<text x="269" y="140.6">D3</text>
<text x="120.2" y="144.3" transform="rotate(-90 120.2 144.3)">2.00k-1%-0603</text>
<text x="170.7" y="149.5">VIN</text>
<text x="191.2" y="149.5">VCC</text>
<text x="236.7" y="148.2">GND</text>
<text x="86.8" y="154.5">105k-1%-0603</text>
<text x="98" y="152">R11</text>
<text x="138" y="152.6" transform="rotate(-90 138 152.6)">0.1uF-10%-50V-0603</text>
<text x="138.9" y="152">GND</text>
<text x="170.7" y="154.5">VISNS</text>
<text x="190.7" y="154.5">BIAS</text>
<text x="214.2" y="151.5" transform="rotate(-90 214.2 151.5)">C29</text>
<text x="227.4" y="153.3">0R-0603</text>
<text x="228.3" y="150.7">R25</text>
<text x="247.2" y="153.3" transform="rotate(-90 247.2 153.3)">NSR05T40XV2T5G</text>
<text x="267.6" y="153.3" transform="rotate(-90 267.6 153.3)">NSR05T40XV2T5G</text>
<text x="100.8" y="160.9">GND</text>
<text x="170.7" y="159.6">EN/UVLO</text>
<text x="188.7" y="159.6">VOSNS</text>
<text x="215.1" y="158.3">GND</text>
<text x="170.7" y="164.7">SS</text>
<text x="188.7" y="164.7">HDRV1</text>
<text x="106.5" y="172.3">C2</text>
<text x="170.7" y="169.8">COMP</text>
<text x="188.8" y="169.8">BOOT1</text>
<text x="246" y="169.2" transform="rotate(-90 246 169.2)">C27</text>
<text x="301.4" y="173.6">105k-1%-0603</text>
<text x="312.5" y="171">R7</text>
<text x="90.4" y="178.7">C23</text>
<text x="117.9" y="178.7">C3</text>
<text x="170.7" y="179.9">RT</text>
<text x="170.7" y="174.9">MODE</text>
<text x="189" y="179.9">LDRV1</text>
<text x="191" y="174.9">SW1</text>
<text x="72.2" y="183.7">0.015uF-10%-50V-0603</text>
<text x="105" y="183.2" transform="rotate(-90 105 183.2)">R23</text>
<text x="125.3" y="181.8" transform="rotate(-90 125.3 181.8)">R8</text>
<text x="170.7" y="185">DITH</text>
<text x="192.5" y="185">FB</text>
<text x="253.6" y="184.4" transform="rotate(-90 253.6 184.4)">0.1uF-10%-50V-0603</text>
<text x="170.7" y="190.1">SLOPE</text>
<text x="188.7" y="190.1">HDRV2</text>
<text x="102.5" y="192.2" transform="rotate(-90 102.5 192.2)">0.015uF-10%-50V-0603</text>
<text x="108.8" y="196.4" transform="rotate(-90 108.8 196.4)">2.00k-1%-0603</text>
<text x="129.1" y="195.1" transform="rotate(-90 129.1 195.1)">93.1k-1%-0603</text>
<text x="135.5" y="193.4" transform="rotate(-90 135.5 193.4)">R22</text>
<text x="148.4" y="195.2">C4</text>
<text x="170.7" y="195.2">CS</text>
<text x="188.8" y="195.2">BOOT2</text>
<text x="266.3" y="195.9" transform="rotate(-90 266.3 195.9)">C30</text>
<text x="300.9" y="197.7">20.0k-1%-0603</text>
<text x="312.7" y="195.2">R24</text>
<text x="113.9" y="198.3" transform="rotate(-90 113.9 198.3)">330pF-5%-50V-0603</text>
<text x="156.5" y="201.5">C26</text>
<text x="170.7" y="200.3">CSG</text>
<text x="191" y="200.3">SW2</text>
<text x="252.5" y="202.8">0.1uF-10%-50V-0603</text>
<text x="93.2" y="204.1">GND</text>
<text x="139.3" y="206.5" transform="rotate(-90 139.3 206.5)">15.8k-1%-0603</text>
<text x="189" y="205.3">LDRV2</text>
<text x="315.5" y="206.6">GND</text>
<text x="144.4" y="214.7" transform="rotate(-90 144.4 214.7)">47pF-5%-50V-0603</text>
<text x="188.9" y="215.5">ISNS-</text>
<text x="188.9" y="210.4">ISNS+</text>
<text x="207.5" y="215.5">GND</text>
<text x="270.7" y="214.2">10K0-1%-0603</text>
<text x="280.9" y="211.7">R10</text>
<text x="133.9" y="221.8">GND</text>
<text x="155.8" y="217.5" transform="rotate(-90 155.8 217.5)">R30</text>
<text x="163.4" y="217.5" transform="rotate(-90 163.4 217.5)">R29</text>
<text x="188.4" y="220.6">PGOOD</text>
<text x="159.6" y="226.3" transform="rotate(-90 159.6 226.3)">47pF-5%-50V-0603</text>
<text x="181.2" y="223" transform="rotate(-90 181.2 223)">EP-PGND</text>
<text x="183.7" y="223" transform="rotate(-90 183.7 223)">PGND</text>
<text x="186.3" y="223" transform="rotate(-90 186.3 223)">AGND</text>
<text x="152" y="230.5" transform="rotate(-90 152 230.5)">100R-1%-0603</text>
<text x="167.2" y="230.5" transform="rotate(-90 167.2 230.5)">100R-1%-0603</text>
<text x="178.3" y="237.1">GND</text>
</g>
<g font-size="1.8" fill="#a90000">
<text x="83.1" y="65.5">8</text>
<text x="83.1" y="70.6">6</text>
<text x="83.1" y="68">7</text>
<text x="90.7" y="70.6">2</text>
<text x="90.7" y="68">3</text>
<text x="83.1" y="73.1">5</text>
<text x="90.7" y="73.1">1</text>
<text x="249.6" y="76.9" transform="rotate(-90 249.6 76.9)">5</text>
<text x="297.9" y="76.9" transform="rotate(-90 297.9 76.9)">5</text>
<text x="89.6" y="78.2" transform="rotate(-90 89.6 78.2)">4</text>
<text x="240.6" y="82">4</text>
<text x="288.9" y="82">4</text>
<text x="249.6" y="84.5" transform="rotate(-90 249.6 84.5)">1</text>
<text x="252.2" y="84.5" transform="rotate(-90 252.2 84.5)">2</text>
<text x="254.7" y="84.5" transform="rotate(-90 254.7 84.5)">3</text>
<text x="297.9" y="84.5" transform="rotate(-90 297.9 84.5)">1</text>
<text x="300.4" y="84.5" transform="rotate(-90 300.4 84.5)">2</text>
<text x="303" y="84.5" transform="rotate(-90 303 84.5)">3</text>
<text x="249.6" y="96" transform="rotate(-90 249.6 96)">5</text>
<text x="297.9" y="96" transform="rotate(-90 297.9 96)">5</text>
<text x="240.6" y="101">4</text>
<text x="288.9" y="101">4</text>
<text x="249.6" y="103.6" transform="rotate(-90 249.6 103.6)">1</text>
<text x="252.2" y="103.6" transform="rotate(-90 252.2 103.6)">2</text>
<text x="254.7" y="103.6" transform="rotate(-90 254.7 103.6)">3</text>
<text x="297.9" y="103.6" transform="rotate(-90 297.9 103.6)">1</text>
<text x="300.4" y="103.6" transform="rotate(-90 300.4 103.6)">2</text>
<text x="303" y="103.6" transform="rotate(-90 303 103.6)">3</text>
<text x="167.6" y="148.3">27</text>
<text x="195.5" y="148.3">20</text>
<text x="167.6" y="153.4">28</text>
<text x="195.5" y="153.4">21</text>
<text x="167.6" y="158.5">26</text>
<text x="196.1" y="158.5">9</text>
<text x="168.2" y="163.6">5</text>
<text x="195.5" y="163.6">24</text>
<text x="168.2" y="168.7">6</text>
<text x="168.2" y="173.7">1</text>
<text x="195.5" y="168.7">23</text>
<text x="195.5" y="173.7">25</text>
<text x="168.2" y="178.8">3</text>
<text x="195.5" y="178.8">22</text>
<text x="168.2" y="183.9">2</text>
<text x="196.1" y="183.9">8</text>
<text x="168.2" y="189">4</text>
<text x="195.5" y="189">16</text>
<text x="167.6" y="194.1">13</text>
<text x="195.5" y="194.1">17</text>
<text x="167.6" y="199.1">12</text>
<text x="195.5" y="199.1">15</text>
<text x="195.5" y="209.3">11</text>
<text x="195.5" y="204.2">18</text>
<text x="195.5" y="214.4">10</text>
<text x="195.5" y="219.5">14</text>
<text x="180.1" y="226.1" transform="rotate(-90 180.1 226.1)">29</text>
<text x="182.6" y="226.1" transform="rotate(-90 182.6 226.1)">19</text>
<text x="185.2" y="225.5" transform="rotate(-90 185.2 225.5)">7</text>
</g>
<g font-size="1.8" fill="#725600">
<text x="40.3" y="72">V_{BAT}</text>
<text x="379.9" y="72">5V_{OUT}</text>
</g>
<g font-size="1.8" fill="#0f0f0f">
<text x="47" y="70.8">V_{BAT}</text>
<text x="138.4" y="70.8">V_{P}</text>
<text x="370.8" y="70.8">V_{OUT}</text>
<text x="232.4" y="79.7">HDRV1</text>
<text x="280.6" y="79.7">HDRV2</text>
<text x="241" y="91.1">SW1</text>
<text x="298.4" y="91.1">SW2</text>
<text x="232.7" y="98.7">LDRV1</text>
<text x="280.9" y="98.7">LDRV2</text>
<text x="260.9" y="106.3">R_{CSP}</text>
<text x="43.2" y="117.8">GND</text>
<text x="260.9" y="115.2">R_{CSN}</text>
<text x="370.8" y="117.8">GND</text>
<text x="214.6" y="135.5">V_{CC}</text>
<text x="163.5" y="148.2">V_{IN}</text>
<text x="161.5" y="153.3">V_{ISNS}</text>
<text x="203.2" y="153.3">BIAS</text>
<text x="157.6" y="158.4">EN/UVLO</text>
<text x="203.2" y="158.4">V_{OSNS}</text>
<text x="163.7" y="163.5">SS</text>
<text x="200.7" y="163.5">HDRV1</text>
<text x="160.8" y="168.6">COMP</text>
<text x="161" y="173.6">MODE</text>
<text x="203.2" y="168.6">BOOT_{1}</text>
<text x="163.9" y="178.7">RT</text>
<text x="200.7" y="178.7">LDRV1</text>
<text x="219.7" y="177.5">SW1</text>
<text x="203.2" y="183.8">FB</text>
<text x="160.2" y="188.9">SLOPE</text>
<text x="200.7" y="188.9">HDRV2</text>
<text x="163.7" y="194">CS</text>
<text x="203.2" y="194">BOOT_{2}</text>
<text x="162.4" y="199">CSG</text>
<text x="219.7" y="202.9">SW2</text>
<text x="200.7" y="204.1">LDRV2</text>
<text x="203.2" y="219.4">PGOOD</text>
<text x="142.8" y="232.1">R_{CSP}</text>
<text x="142.7" y="237.1">R_{CSN}</text>
</g>
<text font-size="1.8" fill="#840084" x="51.7" y="100.7" transform="rotate(-90 51.7 100.7)">SZ1SMB15CAT3G</text>
</svg>
